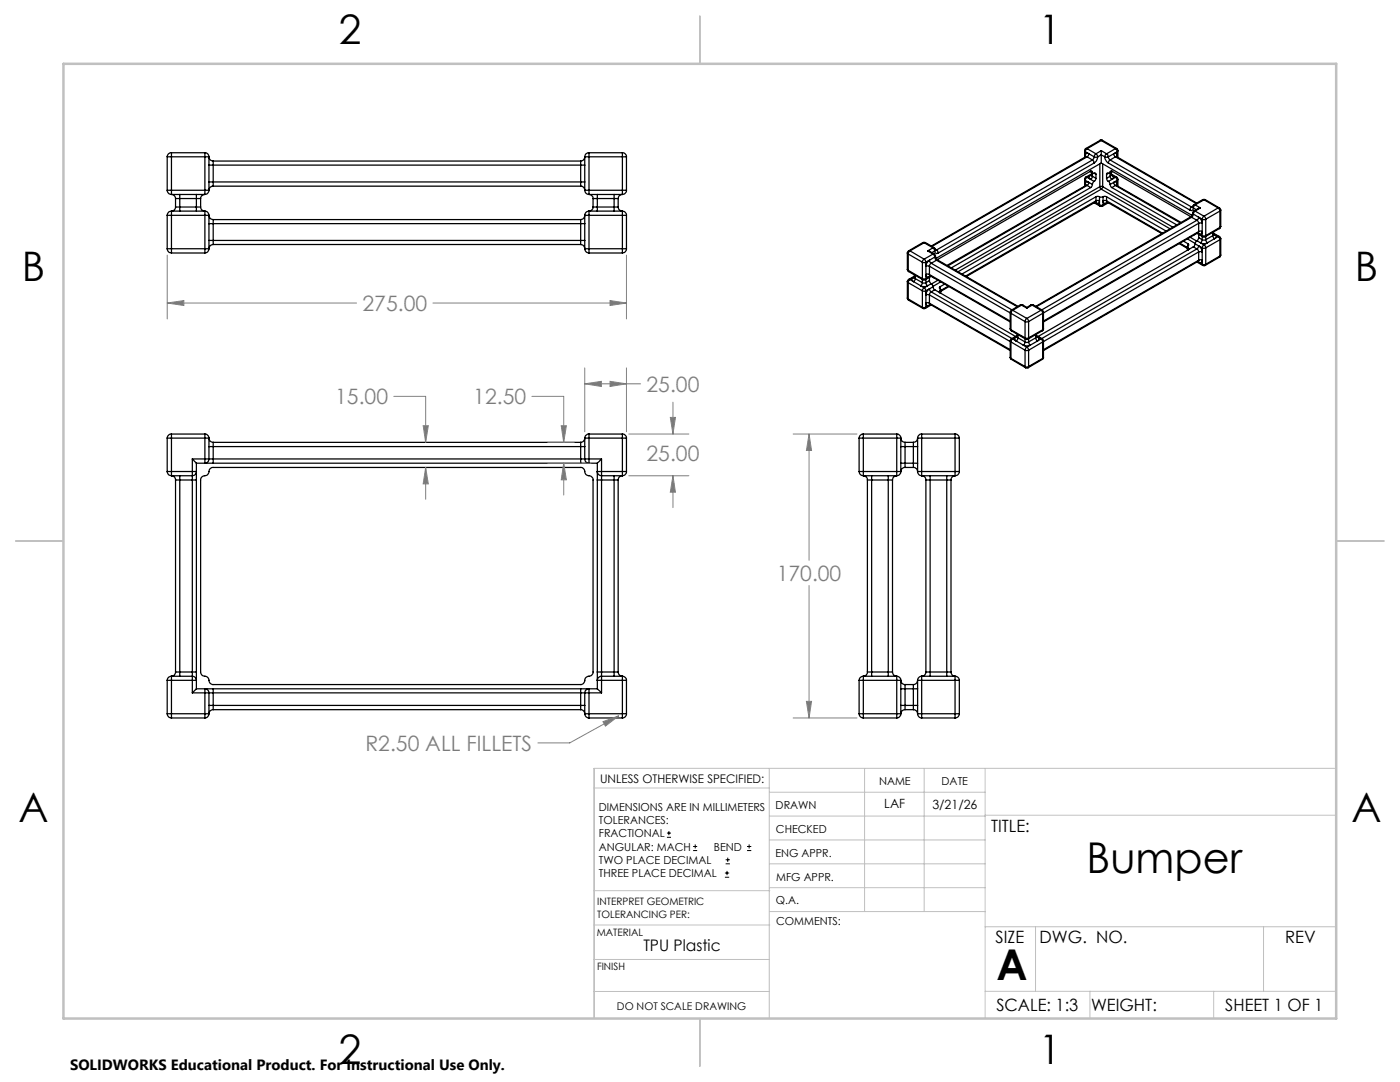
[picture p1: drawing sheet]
<svg xmlns="http://www.w3.org/2000/svg" width="279mm" height="216mm" viewBox="0 0 279 216" stroke-linecap="round" stroke-linejoin="round" font-family="sans-serif">
<g fill="none" stroke="#000" stroke-width=".25">
<path d="M33.4 38h.8M33.4 31.3h.8M33.4 38a.84 .84 0 0 0 .8 .8M33.4 31.3v6.7M34.2 38v.8M34.2 30.5v.8M34.2 30.5a.79 .79 0 0 0-.8 .8M34.2 38.8a.85 .85 0 0 1 .8 .8M34.2 31.3v6.7M34.2 31.3h6.7M34.2 30.5h6.7M34.2 38.8h6.7"/>
<path d="M34.2 38h6.7M35 39.6h.9M35 39.6v1.7M35.9 38.8v.8M35.9 39.6v1.7M35.9 39.6h3.3M39.2 39.6h.8M39.2 38.8v.8M39.2 39.6v1.7M40 39.6v1.7M40.9 31.3h.8M40.9 30.5v.8"/>
<path d="M40.9 30.5a.78 .78 0 0 1 .8 .8M40.9 38h.8M40.9 38v.8M40.9 38.8a.84 .84 0 0 0-.9 .8M40.9 31.3v6.7M41.7 38a.84 .84 0 0 1-.8 .8M41.7 32.9h.8M41.7 31.3a.84 .84 0 0 0 .8 .8M41.7 36.3h.8M41.7 31.3v6.7M42.5 32.1v.8M42.5 36.3v.8"/>
<path d="M42.5 37.1a.79 .79 0 0 0-.8 .9M42.5 32.9v3.4M42.5 37.1h73.4M42.5 36.3h73.4M42.5 32.9h73.4M42.5 32.1h73.4M115.9 37.1a.78 .78 0 0 1 .8 .9M115.9 36.3v.8M115.9 36.3h.8M115.9 32.9h.8M115.9 32.1v.8M115.9 32.9v3.4"/>
<path d="M116.7 31.3h.8M116.7 38h.8M116.7 38a.84 .84 0 0 0 .8 .8M116.7 31.3a.84 .84 0 0 1-.8 .8M116.7 31.3v6.7M117.5 30.5v.8M117.5 38v.8M117.5 30.5a.79 .79 0 0 0-.8 .8M117.5 38.8a.85 .85 0 0 1 .9 .8M117.5 31.3v6.7M117.5 31.3h6.7M117.5 30.5h6.7"/>
<path d="M117.5 38.8h6.7M117.5 38h6.7M118.4 39.6h.8M118.4 39.6v1.7M119.2 38.8v.8M119.2 39.6v1.7M119.2 39.6h3.4M122.6 39.6h.8M122.6 38.8v.8M122.6 39.6v1.7M123.4 39.6v1.7M124.2 30.5v.8"/>
<path d="M124.2 38v.8M124.2 38h.8M124.2 30.5a.78 .78 0 0 1 .8 .8M124.2 31.3h.8M124.2 38.8a.84 .84 0 0 0-.8 .8M124.2 31.3v6.7M125 38a.84 .84 0 0 1-.8 .8M125 31.3v6.7M216.5 30.1l.1 .2M216.5 35.8l.1 .2M216.5 30.1v1.3M216.5 35.8v1.3"/>
<path d="M216.6 30.3l.7 .4M216.6 30.3v1M216.6 36v1M216.6 36l.7 .4M216.7 29.6l-.2 .5M216.7 35.3l-.2 .2v.3M216.7 31.3h.3M216.7 29.6l.3 .1M216.7 35.3l.3 .1M216.7 31.3l-30.9 17.8M216.7 31.2v.1M217 29.7l-.4 .6"/>
<path d="M217 35.4l-.4 .6M217 37h-.3l-27.7 16M217 31.3l1 .6M217 37l.7 .4M217 29.7l1.7 1M217 35.4l.7 .4M217 31.3l-31 17.9M217 37l-27.8 16.1M217.3 36.4a.39 .39 0 0 0-.6 0 .39 .39 0 0 0 0 .5M217.3 30.7l-.3 .6M217.3 30.7a.4 .4 0 0 0-.6 0 .4 .4 0 0 0 0 .6M217.3 36.4l-.3 .6"/>
<path d="M217.3 30.7l1.1 .6M217.3 36.4l.7 .4M217.5 34.3l.6 .3M217.7 34.1h.2l.1 .3M217.7 35a.44 .44 0 0 0-.4 .4 .44 .44 0 0 0 .4 .4M217.7 35h.2M217.7 37.4l-27.8 16M217.7 34.1l-30.7 17.7M217.7 35.8l.7 .4M217.7 35l-.7 .4M217.7 34.1l.3 .3M217.9 35h-.1"/>
<path d="M217.9 35l.1 .2M217.9 34.4v.6M217.9 34.7l-1.2 .6M217.9 34.9l-.2 .1M218 31.9l.4 .6M218 36.8l-.3 .6M218 34.4l.2 .2h.2M218 35.2l-.3 .6M218 31.9l-31.1 18M218 35.2l.7 .4M218 34.5v.7M218.4 36.2l-.4 .6"/>
<path d="M218.4 34.6a.21 .21 0 0 1 .2-.1 .21 .21 0 0 1 .1 .3M218.4 31.3l-.4 .6M218.4 31.3l.3 .1 .4-.1M218.4 32.5l-31.1 18M218.4 34.6l.3 .2M218.7 39.3l.4-.1 .3 .1M218.7 35.6l-.3 .6M218.7 30.7l-.3 .6M218.7 30.7l.4 .6M218.7 39.3l-26.7 15.4M218.7 34.8v.8M218.7 39.3v.8"/>
<path d="M219.1 31.3a1.6 1.6 0 0 1-.7 1.2M219.4 39.3h.7M219.4 39.3v1.6M219.5 37.3l.3 .4M219.5 37.3h.6M219.5 32.7v4.6M219.5 37.3l-28.9 16.6M219.5 28h.5M219.5 28h.3M219.5 28l-2.8 1.6M219.8 30.1v.8M219.8 30.9l-.7 .4"/>
<path d="M219.8 30.9v1.6M219.8 32.5l-33 19M219.8 30.9l.7 .4M219.8 32.5l18.1 10.5M219.8 30.1l1 .6M219.8 30.1l-1.1 .6M219.8 28l-2.8 1.7M219.8 28l2.8 1.7M219.8 37.7l13.7 7.9M219.8 37.7l-28.6 16.5M220 28h-.2M220 28l2.8 1.6"/>
<path d="M220.1 37.3l-.3 .4M220.1 32.7v4.6M220.1 37.3l14 8M220.1 39.3l.4-.1 .3 .1M220.1 39.3v1.6M220.5 31.3a1.6 1.6 0 0 0 .7 1.2M220.5 31.3l.3 .1 .4-.1M220.8 35.6l.4 .6M220.8 30.7l-.3 .6M220.8 30.7l.4 .6M220.8 39.3l11.9 6.8M220.8 34.8v.8"/>
<path d="M220.8 39.3v.8M221.2 36.2l.3 .6M221.2 34.6a.21 .21 0 0 0-.3-.1 .21 .21 0 0 0-.1 .3M221.2 31.3l.3 .6M221.2 32.5l16.3 9.4M221.2 34.6l-.4 .2M221.5 31.9l-.3 .6M221.5 36.8l.4 .6M221.5 34.4l-.1 .2h-.2M221.5 35.2l.4 .6M221.5 31.9l16.3 9.4M221.5 35.2l-.7 .4"/>
<path d="M221.5 34.5v.7M221.7 35h.1M221.7 35l-.2 .2M221.7 34.7l1.1 .6M221.7 34.4v.6M221.7 34.9l.2 .1M221.9 34.1h-.2l-.2 .3M221.9 35a.46 .46 0 0 1 .3 .4 .46 .46 0 0 1-.3 .4M221.9 35h-.2M221.9 37.4l12.9 7.5M221.9 34.1l15.8 9.2M221.9 35.8l-.7 .4"/>
<path d="M221.9 35l.7 .4M221.9 34.1l-.4 .3M222 34.3l-.6 .3M222.2 30.7a.4 .4 0 0 1 .6 0 .4 .4 0 0 1 0 .6M222.2 30.7l.4 .6M222.2 36.4l.4 .6M222.2 36.4a.4 .4 0 0 1 .6 0 .4 .4 0 0 1 0 .6M222.2 30.7l-1 .6M222.2 36.4l-.7 .4M222.6 29.7l.4 .6M222.6 35.4l.4 .6M222.6 37h.2l12.9 7.4"/>
<path d="M222.6 31.3l-1.1 .6M222.6 37l-.7 .4M222.6 29.7l-1.8 1M222.6 35.4l-.7 .4M222.6 31.3l16.1 9.3M222.6 37l12.9 7.5M222.8 36.9v.1M222.8 29.6l.3 .5M222.8 35.3l.3 .5M222.8 31.3h-.2M222.8 29.6l-.2 .1M222.8 35.3l-.2 .1"/>
<path d="M222.8 31.3l16.1 9.2M223 30.3l-.8 .4M223 30.3v1M223 36v1M223 36l-.8 .4M223.1 30.1l-.1 .2M223.1 35.8l-.1 .2M223.1 30.1v1.3M223.1 35.8v1.3M240 39.8h.5M240 39.8l.3 .1M240 39.8l-1.7 1.1"/>
<path d="M240.3 39.9l-1.8 1M240.3 39.9l2.8 1.6M240.5 39.8l-.2 .1M240.5 39.8l2.8 1.7M33.4 49.6h.8M33.4 49.6a.84 .84 0 0 0 .8 .9M33.4 43h.8M33.4 43v6.6M34.2 49.6v.9M34.2 42.1v.9M34.2 42.1a.84 .84 0 0 0-.8 .9M34.2 43v6.6"/>
<path d="M34.2 43h6.7M34.2 42.1h6.7M34.2 49.6h6.7M34.2 50.5h6.7M35 41.3h.9M35 41.3a.85 .85 0 0 1-.8 .8M35.9 41.3v.8M35.9 41.3h3.3M39.2 41.3v.8M39.2 41.3h.8M40 41.3a.84 .84 0 0 0 .9 .8M40.9 49.6h.8"/>
<path d="M40.9 49.6v.9M40.9 43h.8M40.9 42.1a.84 .84 0 0 1 .8 .9M40.9 42.1v.9M40.9 43v6.6M41.7 49.6a.84 .84 0 0 1-.8 .9M41.7 43a.84 .84 0 0 0 .8 .8M41.7 44.6h.8M41.7 48h.8M41.7 43v6.6M42.5 43.8v.8M42.5 48v.8"/>
<path d="M42.5 48.8a.84 .84 0 0 0-.8 .8M42.5 44.6v3.4M42.5 48h73.4M42.5 44.6h73.4M42.5 48.8h73.4M42.5 43.8h73.4M115.9 48v.8M115.9 48h.8M115.9 48.8a.84 .84 0 0 1 .8 .8M115.9 44.6h.8M115.9 43.8v.8M115.9 44.6v3.4"/>
<path d="M116.7 49.6h.8M116.7 49.6a.84 .84 0 0 0 .8 .9M116.7 43h.8M116.7 43a.84 .84 0 0 1-.8 .8M116.7 43v6.6M117.5 42.1v.9M117.5 49.6v.9M117.5 42.1a.84 .84 0 0 0-.8 .9M117.5 43v6.6M117.5 43h6.7M117.5 42.1h6.7M117.5 49.6h6.7"/>
<path d="M117.5 50.5h6.7M118.4 41.3a.85 .85 0 0 1-.9 .8M118.4 41.3h.8M119.2 41.3v.8M119.2 41.3h3.4M122.6 41.3v.8M122.6 41.3h.8M123.4 41.3a.84 .84 0 0 0 .8 .8M124.2 42.1v.9M124.2 49.6v.9M124.2 49.6h.8M124.2 43h.8"/>
<path d="M124.2 42.1a.84 .84 0 0 1 .8 .9M124.2 43v6.6M125 49.6a.84 .84 0 0 1-.8 .9M125 43v6.6M181.1 53.8l.2 .4M181.1 59.5l.2 .4M181.1 50.5l.2 .2M181.1 53.8l.2 .1M181.1 56.2l.2 .2M181.1 59.5l.2 .2M181.1 50.5v3.3M181.1 56.2v3.3"/>
<path d="M181.3 53.9v.3M181.3 59.7v.2M181.3 50.7l2.8 1.6M181.3 53.9l2.8 1.7M181.3 50.7v3.2M181.3 56.4v3.3M181.3 56.4l2.8 1.6M181.3 59.7l2.8 1.6M181.3 50.1l-.2 .4M181.3 55.8l-.2 .4M181.3 50.1h.3M181.3 55.8h.3"/>
<path d="M181.3 54.2l2.9 1.6M181.3 59.9l2.9 1.6M181.6 50.1l-.3 .2v.4M181.6 55.8l-.3 .3v.3M181.6 50.1l2.8 1.6M181.6 55.8l.7 .4M182.3 55.4a.42 .42 0 0 0-.3 .4 .42 .42 0 0 0 .3 .4M182.3 55.4h.2M182.3 56.2l1.4 .8M182.3 55.4l-.7 .4M182.5 55.4v.1M182.5 55.4l.2 .2"/>
<path d="M182.5 54.9v.5M182.5 55.1l-1.2 .7M182.5 55.3l-.2 .1M182.7 55.6l-.4 .6M182.7 55.6l1.4 .8M182.7 54.9v.7M183.7 57a1.5 1.5 0 0 0 1.4 0M183.7 57l.7 .4M184.1 52.3l.3 .1 .4-.1M184.1 55.6h.7M184.1 58l.3 .1 .4-.1M184.1 56.4l-.4 .6"/>
<path d="M184.1 56.4h.7M184.1 55.6l.1 .2M184.1 52.3v3.3M184.1 55.7v.7M184.1 58v3.3M184.2 55.8h.5M184.2 48.4h.5M184.2 48.4h.2M184.2 48.4l-2.9 1.7M184.4 51.7l-.3 .6M184.4 51.7l.4 .6M184.4 57.4l-.3 .6"/>
<path d="M184.4 57.4l.4 .6M184.4 48.4l1.8 1.1M184.4 48.4l-2.8 1.7M184.7 48.4h-.3M184.7 48.4l1.7 1M184.8 56.4l.3 .6M184.8 55.6l-.1 .2M184.8 52.3v3.3M184.8 55.7v.7M184.8 58v3.3M185.1 50.1l1.3 .6M185.1 50.1l1.1 .6"/>
<path d="M185.1 57l-.7 .4M185.5 51.9a1.62 1.62 0 0 0-.7 1.2h.7M185.5 51.9l.3 .6M185.5 54.8h-.1a.37 .37 0 0 0-.5-.1 .37 .37 0 0 0-.1 .5 .37 .37 0 0 0 .5 0h.2M185.5 57.6a1.62 1.62 0 0 0-.7 1.2h.7M185.5 57.6l.3 .6M185.5 56v.3l.3 .3M185.5 54.8l.1 .2M185.5 53.1v1.7M185.5 55.4v.6M185.5 58.8v1.7M185.5 51.9l-.7 .4"/>
<path d="M185.5 55.2l-.7 .4M185.5 57.6l-.7 .4M185.5 56l-.7 .4M185.5 53.1l16.1 9.3M185.5 54.8l16.1 9.3M185.5 58.8l16.1 9.4M185.5 55h.1M185.6 55l-.1 .2M185.6 55l16 9.2M185.7 55.1l-.2 .1M185.8 52.5l-.3 .6M185.8 58.2l-.3 .6"/>
<path d="M185.8 56.6l.4 .6M185.8 55.1l-1.1 .7M185.8 56.6l-.7 .4M185.8 52.5l16.2 9.3M185.8 58.2l16.2 9.4M186.2 50.7l.3 .6M186.2 49.5l.3 .6M186.2 57.2l.3 .6M186.2 50.7l-1.8 1M186.2 49.5l-1.1 .6M186.2 57.2l-.7 .4M186.3 55.4h.1"/>
<path d="M186.4 50.7l.3 .4M186.4 49.4l.3 .5M186.4 50.7h-.2M186.4 49.4l-.2 .1M186.5 51.3l.4 .6M186.5 50.1a.44 .44 0 0 0 .3 .4 .44 .44 0 0 0 .5 0M186.5 57.8l-.7 .4M186.5 57.8l16.2 9.3M186.5 51.3l-1 .6M186.5 50.1l-.5 .3M186.7 51.1l.4 .8M186.7 49.9h.2"/>
<path d="M186.7 51.1l-.2 .2M186.7 49.9l-.2 .2M186.7 49.7l.2 .2M186.9 49.9l.4 .6M186.9 51.9l-1.1 .6M186.9 51.9l16.1 9.3M187.1 51.9h-.2M187.1 51.9l16.1 9.2M187.2 55.9l-1.3 .8M187.5 58.1l.1 .4-.1-.2zM187.6 57.2l-.1 .2 .1 .2M187.6 57.6l.1 .2-.1 .2"/>
<path d="M187.6 57.2v.4M187.7 57.8v.7M187.7 56.2l-1.5 1M188.5 56.7l-.9 .5M189.2 57.1l-1.5 .9M189.4 57.2l-1.7 .9M218.4 40.5l1.1 .6M218.5 40.4l.2 .1M218.6 40.3l-25.7 14.9M218.7 40.3v.2M218.7 40.3h-.1M218.7 40.1l.2-.1a.33 .33 0 0 1 .5 .1 .33 .33 0 0 1-.3 .5l-.4-.1"/>
<path d="M218.7 40.1l-.1 .2M218.7 40.5l.7 .4M218.7 40.1l-26 15M219.4 40.9l.4 .1 .3-.1M219.4 40.9l.1 .2M219.5 41.1h.5M220.1 40.9l-.1 .2M220.8 40.1l-.1-.1a.34 .34 0 0 0-.6 .2 .34 .34 0 0 0 .5 .4l.2-.1M220.8 40.1l.1 .2M220.8 40.5l-.7 .4M220.8 40.1l11.2 6.4M220.9 40.3h.1"/>
<path d="M220.9 40.3l-.1 .2M220.9 40.3l10.9 6.3M221.1 40.4l-.3 .1M221.2 40.5l-1.2 .6M235.3 48.6l1.7 1M235.5 48.5l1.5 .9M236.2 48.1l.9 .5M237 49.2v.8M237 47.7l1.5 .9M237.1 49.5l.1 .1-.1 .3zM237.1 49.1l-.1 .1 .1 .3M237.1 48.6l.1 .2-.1 .3"/>
<path d="M237.1 48.6v.5M237.5 47.3l1.3 .8M237.6 43.3l.2 .1M237.6 43.3l-30.9 17.8M237.8 41.3h.2M237.8 41.3l-.3 .6M237.8 43.4l1.1 .6M237.8 43.4l-31 17.8M238 42.5l-.1 .4-.3 .4M238 42.5l.2 .2M238 41.3l.2 .2M238 41.2l-.2 .1"/>
<path d="M238.2 42.7l-.4 .7M238.2 41.5a.44 .44 0 0 1-.2 .4 .44 .44 0 0 1-.5 0M238.2 49.2l.7 .5M238.2 49.2l-31 17.9M238.2 42.7l1 .7M238.2 41.5l.5 .3M238.3 42.1l-.3 .4M238.3 40.9l-.3 .4M238.3 42.1h.2M238.3 40.9h.2M238.4 46.8h.1M238.5 42.1l-.3 .6"/>
<path d="M238.5 40.9l-.3 .6M238.5 48.6l-.3 .6M238.5 42.1l1.8 1M238.5 40.9l1.1 .6M238.5 48.6l.7 .5M238.9 44l.3 .6M238.9 49.7l.3 .6M238.9 48l-.4 .6M238.9 46.6l1.1 .6M238.9 52.3l1.1 .7M238.9 48l.7 .4M238.9 44l-31 17.8"/>
<path d="M238.9 49.7l-31 17.9M239 46.5l.2 .1M239 52.2l.2 .1M239.1 46.4l-30.9 17.8M239.1 52.1l-30.9 17.9M239.1 46.4l.1 .2M239.1 52.1l.1 .2M239.2 46.4h-.1M239.2 52.1h-.1M239.2 43.4l-.3 .6M239.2 43.4a1.62 1.62 0 0 1 .7 1.2h-.7M239.2 46.2h.1a.37 .37 0 0 1 .5-.1 .37 .37 0 0 1 .1 .5 .37 .37 0 0 1-.5 .1l-.2-.1"/>
<path d="M239.2 49.1a1.62 1.62 0 0 1 .7 1.2h-.7M239.2 49.1l-.3 .6M239.2 51.9h.1a.37 .37 0 0 1 .5-.1 .37 .37 0 0 1 .1 .5 .37 .37 0 0 1-.5 .1l-.2-.1M239.2 47.4l-.3 .6M239.2 46.2l-.1 .2M239.2 51.9l-.1 .2M239.2 44.6v1.6M239.2 46.8v.6M239.2 50.3v1.6M239.2 43.4l.7 .3M239.2 46.6l.7 .4M239.2 49.1l.7 .4"/>
<path d="M239.2 47.4l.7 .4M239.2 52.3l.7 .4M239.2 44.6l-31 17.8M239.2 46.2l-31 17.9M239.2 50.3l-31 17.9M239.2 51.9l-31 17.9M239.6 41.5l-1.3 .6M239.6 48.4a1.5 1.5 0 0 0 1.4 0M239.6 41.5l-1.1 .6M239.6 48.4l.7 .5M239.9 43.7l.4 .2 .3-.2M239.9 47h.7"/>
<path d="M239.9 49.5l.4 .1 .3-.1M239.9 52.7h.7M239.9 47.8h.7M239.9 47.8l-.3 .6M239.9 47l.1 .2M239.9 52.7l.1 .3M239.9 43.7v3.3M239.9 47.2v.6M239.9 49.5v3.2M240 47.2h.5M240 53h.5M240.3 43.1l-.4 .6"/>
<path d="M240.3 43.1l.3 .6M240.3 48.9l-.4 .6M240.3 48.9l.3 .6M240.6 47.8l.4 .6M240.6 47l-.1 .2M240.6 52.7l-.1 .3M240.6 43.7v3.3M240.6 47.2v.6M240.6 49.5v3.2M241 48.4l-.7 .5M242 47l.4 .6M242 47l-1.4 .8"/>
<path d="M242 46.4v.6M242.2 46.3v.6l-.2 .1M242.2 46.5l1.1 .7M242.2 46.7l.2 .1M242.2 46.8v.1M242.4 46.8a.42 .42 0 0 1 .3 .4 .42 .42 0 0 1-.3 .4M242.4 46.8h-.2M242.4 47.6l-1.4 .8M242.4 46.8l.7 .4M243.1 41.5l.3 .3 .1 .3M243.1 47.2l.3 .4 .1 .2M243.1 41.5h.2"/>
<path d="M243.1 47.2h.2M243.1 41.5l-2.8 1.6M243.1 47.2l-.7 .4M243.3 41.5l.3 .4M243.3 47.2l.3 .4M243.3 45.6l-2.8 1.6M243.3 51.3l-2.8 1.7M243.5 45.4l-.2 .2M243.5 51.1l-.2 .2M243.5 42.1l-2.9 1.6M243.5 42.1v3.3M243.5 47.8v3.3"/>
<path d="M243.5 45.4l-2.9 1.6M243.5 47.8l-2.9 1.7M243.5 51.1l-2.9 1.6M243.6 45.2l-.3 .4M243.6 50.9l-.3 .4M243.6 41.9l-.1 .2M243.6 45.2l-.1 .2M243.6 47.6l-.1 .2M243.6 50.9l-.1 .2M243.6 41.9v3.3M243.6 47.6v3.3M184.1 61.3h.7"/>
<path d="M184.1 61.3l.1 .2M184.2 61.5h.5M184.8 61.3l-.1 .2M185.5 60.5h-.1a.37 .37 0 0 0-.5-.1 .37 .37 0 0 0-.1 .5 .37 .37 0 0 0 .5 .1l.2-.1M185.5 60.5l.1 .2M185.5 60.9l-.7 .4M185.5 60.5l16.1 9.3M185.5 60.7h.1M185.6 60.7l-.1 .2M185.6 60.7l16 9.3M185.7 60.8l-.2 .1M185.8 60.9l-1.1 .6"/>
<path d="M201.6 65.6l.3 .4M201.6 71.3l.3 .4M201.6 62.3l.2 .2M201.6 65.6l.2 .2M201.6 68.1l.2 .1M201.6 71.3l.2 .2M201.6 62.3v3.3M201.6 68.1v3.2M201.8 65.8l.1 .2M201.8 71.5l.1 .2M201.8 62.5l2.8 1.7M201.8 65.8l2.8 1.6"/>
<path d="M201.8 62.5v3.3M201.8 68.2v3.3M201.8 68.2l2.8 1.7M201.8 71.5l2.8 1.6M201.9 61.9l-.3 .4M201.9 67.6l-.3 .5M201.9 61.9h.2M201.9 67.6h.2M201.9 66l2.8 1.7M201.9 71.7l2.8 1.7M202.1 61.9l-.3 .6M202.1 67.6l-.3 .6"/>
<path d="M202.1 61.9l2.8 1.6M202.1 67.6l.7 .5M202.8 67.2a.46 .46 0 0 0-.3 .4 .46 .46 0 0 0 .3 .5M202.8 67.2l.2 .1M202.8 68.1l1.4 .8M202.8 67.2l-.7 .4M203 67.2v.1M203 67.2l.2 .2M203 66.7v.5M203 66.9l-1.1 .7M203 67.1l-.2 .1M203.2 67.4l-.4 .7"/>
<path d="M203.2 67.4l1.4 .8M203.2 66.8v.6M203.6 60.9h.5M203.6 60.9h.3M203.6 60.9l-1.7 1M203.9 60.9l-1.8 1M203.9 60.9l1 .6M204.1 60.9h-.2M204.1 60.9l.8 .4M204.2 68.9a1.5 1.5 0 0 0 1.4 0M204.2 68.9l.7 .4M204.6 64.2h.7"/>
<path d="M204.6 67.4l.3 .1 .4-.1M204.6 69.9h.7M204.6 73.1l.2 .1 .5-.1M204.6 68.2l-.4 .7M204.6 68.2l.2 .1 .5-.1M204.6 67.4l.1 .3M204.6 73.1l.1 .3M204.6 64.2v3.2M204.6 67.6v.6M204.6 69.9v3.2M204.7 67.7h.5M204.7 73.4h.5"/>
<path d="M204.9 63.5l-.3 .7M204.9 63.5l.4 .7M204.9 61.3v.2M204.9 69.3l-.3 .6M204.9 69.3l.4 .6M205.3 68.2l.3 .7M205.3 67.4l-.1 .3M205.3 73.1l-.1 .3M205.3 64.2v3.2M205.3 67.6v.6M205.3 69.9v3.2M205.6 68.9l-.7 .4"/>
<path d="M205.7 60.9h.5M205.7 60.9h.3M205.7 60.9l-.8 .4M206 60.9l-1.1 .6M206 60.9l1.8 1M206.2 60.9h-.2M206.2 60.9l1.8 1M206.7 67.4l.3 .7M206.7 67.4l-1.4 .8M206.7 66.8v.6M206.8 67.2h.2M206.8 67.2l-.1 .2"/>
<path d="M206.8 66.7v.5M206.8 66.9l1.2 .7M206.8 67.1l.2 .1M207 67.2a.46 .46 0 0 1 .3 .4 .46 .46 0 0 1-.3 .5M207 68.1l-1.4 .8M207 67.2l.8 .4M207.8 61.9l.3 .6M207.8 67.6l.3 .6M207.8 61.9l-2.9 1.6M207.8 67.6l-.8 .5M208 61.9l.2 .4M208 67.6l.2 .5"/>
<path d="M208 61.9h-.2M208 67.6h-.2M208 66l-2.8 1.7M208 71.7l-2.8 1.7M208.1 65.8l-.1 .2M208.1 71.5l-.1 .2M208.1 62.5l-2.8 1.7M208.1 62.5v3.3M208.1 68.2v3.3M208.1 65.8l-2.8 1.6M208.1 68.2l-2.8 1.7M208.1 71.5l-2.8 1.6"/>
<path d="M208.2 65.6l-.2 .4M208.2 71.3l-.2 .4M208.2 62.3l-.1 .2M208.2 65.6l-.1 .2M208.2 68.1l-.1 .1M208.2 71.3l-.1 .2M208.2 62.3v3.3M208.2 68.1v3.2M33.4 94.1h.8M33.4 94.1a.84 .84 0 0 0 .8 .8M33.4 87.4h.8M33.4 87.4v6.7"/>
<path d="M34.2 94.1v.8M34.2 86.6a.84 .84 0 0 0-.8 .8M34.2 86.6v.8M34.2 94.9a.84 .84 0 0 1 .8 .9M34.2 87.4v6.7M34.2 94.1h4.2M34.2 94.9h4.2M34.2 87.4h6.7M34.2 86.6h6.7M35 95.8h.9M35 95.8v38.3M35.9 94.9v.9"/>
<path d="M35.9 95.8h2.5M35.9 95.8v38.3M38.4 94.1v.8M38.4 94.1h.8M38.4 91.6l.8 .8M38.4 94.9v.9M38.4 95.8h.8M38.4 91.6v2.5M38.4 95.8v38.3M38.4 91.6h2.5M39.2 94.1a.84 .84 0 0 1-.8 .8M39.2 94.1v1.7"/>
<path d="M39.2 92.4v1.7M39.2 95.8v38.3M39.2 92.4h1.7M40.3 95.2l.3-.2a1.11 1.11 0 0 0 1.2-1.2l.6-.5h73.5a.98 .98 0 0 1 .9 1.1 1.16 1.16 0 0 0 1.1 .6l.5 .6v38.5a.98 .98 0 0 1-1.2 .9 1.07 1.07 0 0 0-.6 1.1l-.3 .4-.3 .1h-73.5a1.03 1.03 0 0 1-.9-1.2 1.37 1.37 0 0 0-1.2-.6l-.4-.5v-38.7zM40.9 91.6v.8M40.9 91.6h.8M40.9 87.4h.8M40.9 86.6v.8M40.9 86.6a.85 .85 0 0 1 .8 .8M40.9 92.4h1.6M40.9 87.4v4.2M41.7 91.6a.84 .84 0 0 1-.8 .8"/>
<path d="M41.7 91.6h.8M41.7 89.1h.8M41.7 87.4a.84 .84 0 0 0 .8 .9M41.7 87.4v4.2M42.5 91.6v.8M42.5 88.3v.8M42.5 91.6h73.4M42.5 92.4h73.4M42.5 89.1v2.5M42.5 89.1h73.4M42.5 88.3h73.4M115.9 91.6v.8"/>
<path d="M115.9 91.6h.8M115.9 92.4h1.6M115.9 89.1h.8M115.9 88.3v.8M115.9 89.1v2.5M116.7 91.6h.8M116.7 91.6a.84 .84 0 0 0 .8 .8M116.7 87.4h.8M116.7 87.4a.84 .84 0 0 1-.8 .9M116.7 87.4v4.2M117.5 91.6v.8M117.5 86.6a.84 .84 0 0 0-.8 .8"/>
<path d="M117.5 86.6v.8M117.5 87.4v4.2M117.5 91.6h2.6M117.5 87.4h6.7M117.5 92.4h1.7M117.5 86.6h6.7M119.2 94.1a.84 .84 0 0 0 .9 .8M119.2 94.1h.9M119.2 95.8h.9M119.2 94.1v1.7M119.2 92.4v1.7M119.2 95.8v38.3"/>
<path d="M120.1 94.1v.8M120.1 91.6l-.9 .8M120.1 94.9v.9M120.1 91.6v2.5M120.1 95.8v38.3M120.1 94.1h4.1M120.1 94.9h4.1M120.1 95.8h2.5M122.6 94.9v.9M122.6 95.8h.8M122.6 95.8v38.3M123.4 95.8v38.3"/>
<path d="M124.2 94.1v.8M124.2 94.1h.8M124.2 87.4h.8M124.2 86.6a.85 .85 0 0 1 .8 .8M124.2 86.6v.8M124.2 94.9a.84 .84 0 0 0-.8 .9M124.2 87.4v6.7M125 94.1a.84 .84 0 0 1-.8 .8M125 87.4v6.7M171.4 87.4h.9M171.4 94.1h.9M171.4 94.1a.84 .84 0 0 0 .9 .8"/>
<path d="M171.4 87.4v6.7M172.3 86.6v.8M172.3 94.1v.8M172.3 86.6a.84 .84 0 0 0-.9 .8M172.3 94.9a.84 .84 0 0 1 .8 .9M172.3 94.1h6.7M172.3 94.9h6.7M172.3 87.4h6.7M172.3 86.6h6.7M172.3 87.4v6.7M173.1 95.8h.9M173.1 95.8v38.3"/>
<path d="M174 94.9v.9M174 95.8h3.3M174 95.8v38.3M177.3 95.8h.8M177.3 94.9v.9M177.3 95.8v38.3M178.1 95.8v38.3M179 94.1h.8M179 94.1v.8M179 86.6v.8M179 86.6a.85 .85 0 0 1 .8 .8M179 87.4h.8"/>
<path d="M179 94.9a.84 .84 0 0 0-.9 .9M179 87.4v6.7M179.8 94.1a.84 .84 0 0 1-.8 .8M179.8 89.1h.8M179.8 92.4h.8M179.8 87.4a.84 .84 0 0 0 .8 .9M179.8 87.4v6.7M180.6 88.3v.8M180.6 92.4v.9M180.6 93.3a.84 .84 0 0 0-.8 .8M180.6 92.4h1.7M180.6 89.1h1.7"/>
<path d="M180.6 88.3h1.7M180.6 93.3h1.7M180.6 89.1v3.3M182.3 89.1h.8M182.3 92.4h.8M182.3 88.3v.8M182.3 92.4v.9M182.3 93.3a.84 .84 0 0 1 .8 .8M182.3 89.1v3.3M183.1 87.4h.8M183.1 94.1h.8M183.1 94.1a.84 .84 0 0 0 .8 .8"/>
<path d="M183.1 87.4a.84 .84 0 0 1-.8 .9M183.1 87.4v6.7M183.9 94.1v.8M183.9 86.6v.8M183.9 86.6a.85 .85 0 0 0-.8 .8M183.9 94.9a.84 .84 0 0 1 .9 .9M183.9 94.1h6.7M183.9 94.9h6.7M183.9 87.4h6.7M183.9 86.6h6.7M183.9 87.4v6.7M184.8 95.8h.8"/>
<path d="M184.8 95.8v38.3M185.6 94.9v.9M185.6 95.8h3.3M185.6 95.8v38.3M188.9 95.8h.9M188.9 94.9v.9M188.9 95.8v38.3M189.8 95.8v38.3M190.6 94.1v.8M190.6 94.1h.9M190.6 87.4h.9M190.6 86.6a.84 .84 0 0 1 .9 .8"/>
<path d="M190.6 86.6v.8M190.6 94.9a.84 .84 0 0 0-.8 .9M190.6 87.4v6.7M191.5 94.1a.84 .84 0 0 1-.9 .8M191.5 87.4v6.7M33.4 135.7h.8M33.4 135.7v6.7M34.2 134.9v.8M34.2 134.9a.84 .84 0 0 0-.8 .8M34.2 135.7h4.2M34.2 135.7v6.7M34.2 134.9h4.2"/>
<path d="M35 134.1a.84 .84 0 0 1-.8 .8M35 134.1h.9M35.9 134.1v.8M35.9 134.1h2.5M38.4 135.7h.8M38.4 134.9v.8M38.4 134.9a.85 .85 0 0 1 .8 .8M38.4 134.1v.8M38.4 134.1h.8M38.4 138.3h2.5M38.4 135.7v2.6M39.2 137.4l-.8 .9"/>
<path d="M39.2 134.1v1.6M39.2 137.4h1.7M39.2 135.7v1.7M40.9 138.3h.8M40.9 137.4v.9M40.9 137.4a.85 .85 0 0 1 .8 .9M40.9 137.4h1.6M40.9 138.3v4.1M41.7 138.3h.8M41.7 138.3v4.1M42.5 137.4v.9M42.5 138.3h73.4"/>
<path d="M42.5 137.4h73.4M42.5 138.3v2.5M115.9 138.3h.8M115.9 137.4v.9M115.9 137.4h1.6M115.9 138.3v2.5M116.7 138.3h.8M116.7 138.3v4.1M117.5 137.4v.9M117.5 137.4a.84 .84 0 0 0-.8 .9M117.5 138.3v4.1M117.5 138.3h2.6"/>
<path d="M117.5 137.4h1.7M119.2 135.7h.9M119.2 137.4l.9 .9M119.2 134.1h.9M119.2 134.1v1.6M119.2 135.7v1.7M120.1 134.9v.8M120.1 134.9a.84 .84 0 0 0-.9 .8M120.1 134.1v.8M120.1 135.7v2.6M120.1 135.7h4.1M120.1 134.9h4.1"/>
<path d="M120.1 134.1h2.5M122.6 134.1v.8M122.6 134.1h.8M123.4 134.1a.84 .84 0 0 0 .8 .8M124.2 135.7h.8M124.2 134.9a.85 .85 0 0 1 .8 .8M124.2 134.9v.8M124.2 135.7v6.7M125 135.7v6.7M171.4 135.7h.9M171.4 135.7v6.7M172.3 134.9v.8"/>
<path d="M172.3 134.9a.84 .84 0 0 0-.9 .8M172.3 135.7h6.7M172.3 134.9h6.7M172.3 135.7v6.7M173.1 134.1a.84 .84 0 0 1-.8 .8M173.1 134.1h.9M174 134.1v.8M174 134.1h3.3M177.3 134.1v.8M177.3 134.1h.8M178.1 134.1a.84 .84 0 0 0 .9 .8M179 135.7h.8"/>
<path d="M179 134.9v.8M179 134.9a.85 .85 0 0 1 .8 .8M179 135.7v6.7M179.8 137.4h.8M179.8 135.7a.84 .84 0 0 0 .8 .9M179.8 135.7v6.7M180.6 136.6v.8M180.6 137.4h1.7M180.6 136.6h1.7M180.6 137.4v3.4M182.3 137.4h.8M182.3 136.6v.8"/>
<path d="M182.3 137.4v3.4M183.1 135.7h.8M183.1 135.7a.84 .84 0 0 1-.8 .9M183.1 135.7v6.7M183.9 134.9v.8M183.9 134.9a.85 .85 0 0 0-.8 .8M183.9 135.7h6.7M183.9 134.9h6.7M183.9 135.7v6.7M184.8 134.1h.8M184.8 134.1a.84 .84 0 0 1-.9 .8M185.6 134.1v.8"/>
<path d="M185.6 134.1h3.3M188.9 134.1v.8M188.9 134.1h.9M189.8 134.1a.84 .84 0 0 0 .8 .8M190.6 134.9a.84 .84 0 0 1 .9 .8M190.6 135.7h.9M190.6 134.9v.8M190.6 135.7v6.7M191.5 135.7v6.7M33.4 142.4h.8M33.4 142.4a.84 .84 0 0 0 .8 .9M34.2 142.4v.9"/>
<path d="M34.2 143.3h6.7M34.2 142.4h6.7M40.9 142.4v.9M40.9 142.4h.8M41.7 142.4a.84 .84 0 0 1-.8 .9M41.7 140.8h.8M42.5 140.8v.8M42.5 141.6a.84 .84 0 0 0-.8 .8M42.5 141.6h73.4M42.5 140.8h73.4M115.9 140.8h.8M115.9 141.6a.85 .85 0 0 1 .8 .8"/>
<path d="M115.9 140.8v.8M116.7 142.4a.84 .84 0 0 0 .8 .9M116.7 142.4h.8M117.5 142.4v.9M117.5 143.3h6.7M117.5 142.4h6.7M124.2 142.4h.8M124.2 142.4v.9M125 142.4a.84 .84 0 0 1-.8 .9M171.4 142.4h.9M171.4 142.4a.84 .84 0 0 0 .9 .9M172.3 142.4v.9"/>
<path d="M172.3 143.3h6.7M172.3 142.4h6.7M179 142.4v.9M179 142.4h.8M179.8 142.4a.84 .84 0 0 1-.8 .9M179.8 140.8h.8M180.6 140.8v.8M180.6 141.6a.84 .84 0 0 0-.8 .8M180.6 141.6h1.7M180.6 140.8h1.7M182.3 140.8v.8M182.3 140.8h.8"/>
<path d="M182.3 141.6a.84 .84 0 0 1 .8 .8M183.1 142.4h.8M183.1 142.4a.84 .84 0 0 0 .8 .9M183.9 142.4v.9M183.9 143.3h6.7M183.9 142.4h6.7M190.6 142.4h.9M190.6 142.4v.9M191.5 142.4a.84 .84 0 0 1-.9 .9"/>
</g>
<g fill="none" stroke="#000" stroke-width=".2">
<path d="M133.1 167.1h.8M133.1 166.2h.8M133.5 165.8v.9M138.3 169.7h.8M138.3 168.9h.8M138.7 168.5v.8M144.7 175h.8M144.7 174.2h.8M144.8 172.4h.9M144.8 171.6h.9M145.1 173.8v.8M145.2 171.1v.9"/>
<path d="M149.1 169.7h.8M149.1 168.9h.8M149.5 168.5v.8"/>
</g>
<g fill="none" stroke="#808080" stroke-width=".2">
<path d="M33.4 50.9v12.7M121.7 60l3.3 .5-3.3 .5zM125 50.9v12.7M33.4 60.5l3.3-.5v1zM33.4 60.5h37.8M78.6 79.1h6.3v9.2M86.4 60.5h38.6M106.2 79.1h6.3v9.2M116.7 76.6l3.3-.5v1zM116.7 73.4v12.7M116.7 76.6h11.1M121.7 76.1l3.3 .5-3.3 .5z"/>
<path d="M125 73.4v12.7M84.5 84.9h1l-.6 3.4zM84.9 93.3l.6 3.3h-1zM84.9 93.3v6.3M109.3 92.4h8.6M109.3 88.3h5.3M112 84.9h1l-.5 3.4zM112.5 92.4l.5 3.3h-1zM112.5 92.4v6.4M125.5 86.6h12M125.5 94.9h12M133.8 83.3h1l-.5 3.3z"/>
<path d="M134.3 94.9l.5 3.3h-1zM134.3 80.3v6.3M134.3 94.9v6.4M158.3 86.6h12.7M161.5 86.6l.5 3.3h-1.1zM161.5 86.6v25.2M161.5 116.8v26.5M160.9 139.9h1.1l-.5 3.4zM120.3 144l3.2-1.2-2.7 2.1zM123.5 142.8l-9.8 5.4h-6.3M158.3 143.3h12.7"/>
</g>
<g fill="none" stroke="#c0c0c0" stroke-width=".2">
<path d="M118.6 157.2h34.9M153.5 153.3v49.9M153.5 158.1h43.1M172.5 153.3v28.6M184.4 153.3v28.6M196.6 153.3v49.9M266.7 153.3h-148.1v49.9M118.6 177.7h35M153.5 167.6h43.1M153.5 162.8h43.1M153.5 172.4h43.1M153.5 177.1h43.1"/>
<path d="M196.6 162.7h70.1M118.6 197.8h34.9M118.6 191.5h34.9M118.6 184.6h35M153.6 181.9h43M196.6 197.8h70.1M196.6 184.9h70.1M206.7 184.9v12.9M217.5 197.8v5.4M242.2 197.8v5.4M252.2 184.9v12.9"/>
</g>
<path d="M139.7 3.2v9.5M3.1 107.9h9.6M266.7 107.9h9.5M139.7 203.2v9.6" fill="none" stroke="#c0c0c0" stroke-width=".25"/>
<path d="M12.7 12.7h254v190.5h-254z" fill="none" stroke="#c0c0c0" stroke-width=".5"/>
<path d="M133.8 83.3h1l-.5 3.3zM134.3 94.9l.5 3.3h-1zM116.7 76.6l3.3-.5v1zM121.7 76.1l3.3 .5-3.3 .5zM112.5 92.4l.5 3.3h-1zM112 84.9h1l-.5 3.4zM84.5 84.9h1l-.6 3.4zM84.9 93.3l.6 3.3h-1zM120.3 144l.5 .9 2.7-2.1zM33.4 60.5l3.3-.5v1zM121.7 60l3.3 .5-3.3 .5zM161.5 86.6l.5 3.3h-1.1zM160.9 139.9h1.1l-.5 3.4z" fill="#808080"/>
<g font-size="8.5">
<text x="216.9" y="174.2">Bumper</text>
<text x="198.9" y="195.5">A</text>
</g>
<g font-size="8.1">
<text x="67.6" y="8.9">2</text>
<text x="207.3" y="8.9">1</text>
<text x="4.4" y="56.2">B</text>
<text x="270.4" y="56.2">B</text>
<text x="3.7" y="164.1">A</text>
<text x="269.7" y="164.1">A</text>
<text x="67.6" y="212.4">2</text>
<text x="207.3" y="212.4">1</text>
</g>
<g font-size="4.2" fill="#808080">
<text x="72.4" y="62">275.00</text>
<text x="66.9" y="80.7">15.00</text>
<text x="94.5" y="80.7">12.50</text>
<text x="129" y="78.2">25.00</text>
<text x="129" y="91.9">25.00</text>
<text x="155" y="115.9">170.00</text>
<text x="72.9" y="149.8">R2.50 ALL FILLETS</text>
</g>
<g font-size="3.4">
<text x="197.8" y="166">TITLE:</text>
<text x="198.7" y="188.1">SIZE</text>
<text x="207.5" y="188.1">DWG. NO.</text>
<text x="256.5" y="188.2">REV</text>
<text x="198.8" y="201.7">SCALE: 1:3</text>
<text x="217.7" y="201.8">WEIGHT:</text>
<text x="244.5" y="201.7">SHEET 1 OF 1</text>
</g>
<text font-size="3.2" x="128.4" y="189.8">TPU Plastic</text>
<text font-size="3" x="14" y="213.5">SOLIDWORKS Educational Product. For Instructional Use Only.</text>
<g font-size="2.5">
<text x="176.5" y="161.3">LAF</text>
<text x="186.1" y="161.4">3/21/26</text>
</g>
<text font-size="2.4" x="119.8" y="156.2">UNLESS OTHERWISE SPECIFIED:</text>
<g font-size="2.2">
<text x="119.5" y="161.8">DIMENSIONS ARE IN MILLIMETERS</text>
<text x="154.8" y="161.4">DRAWN</text>
<text x="175.4" y="156.6">NAME</text>
<text x="187.9" y="156.7">DATE</text>
<text x="119.5" y="164.4">TOLERANCES:</text>
<text x="119.5" y="167.1">FRACTIONAL</text>
<text x="154.9" y="166.3">CHECKED</text>
<text x="119.5" y="169.7">ANGULAR: MACH</text>
<text x="119.5" y="172.4">TWO PLACE DECIMAL</text>
<text x="142.5" y="169.7">BEND</text>
<text x="154.8" y="170.9">ENG APPR.</text>
<text x="119.5" y="175">THREE PLACE DECIMAL</text>
<text x="154.9" y="175.7">MFG APPR.</text>
<text x="154.9" y="180.4">Q.A.</text>
<text x="154.9" y="184.6">COMMENTS:</text>
</g>
<text font-size="2.1" x="123.1" y="201.6">DO NOT SCALE DRAWING</text>
<g font-size="2">
<text x="119.2" y="180.6">INTERPRET GEOMETRIC</text>
<text x="119.2" y="183.1">TOLERANCING PER:</text>
<text x="119.1" y="186.7">MATERIAL</text>
<text x="119.1" y="193.5">FINISH</text>
</g>
</svg>
